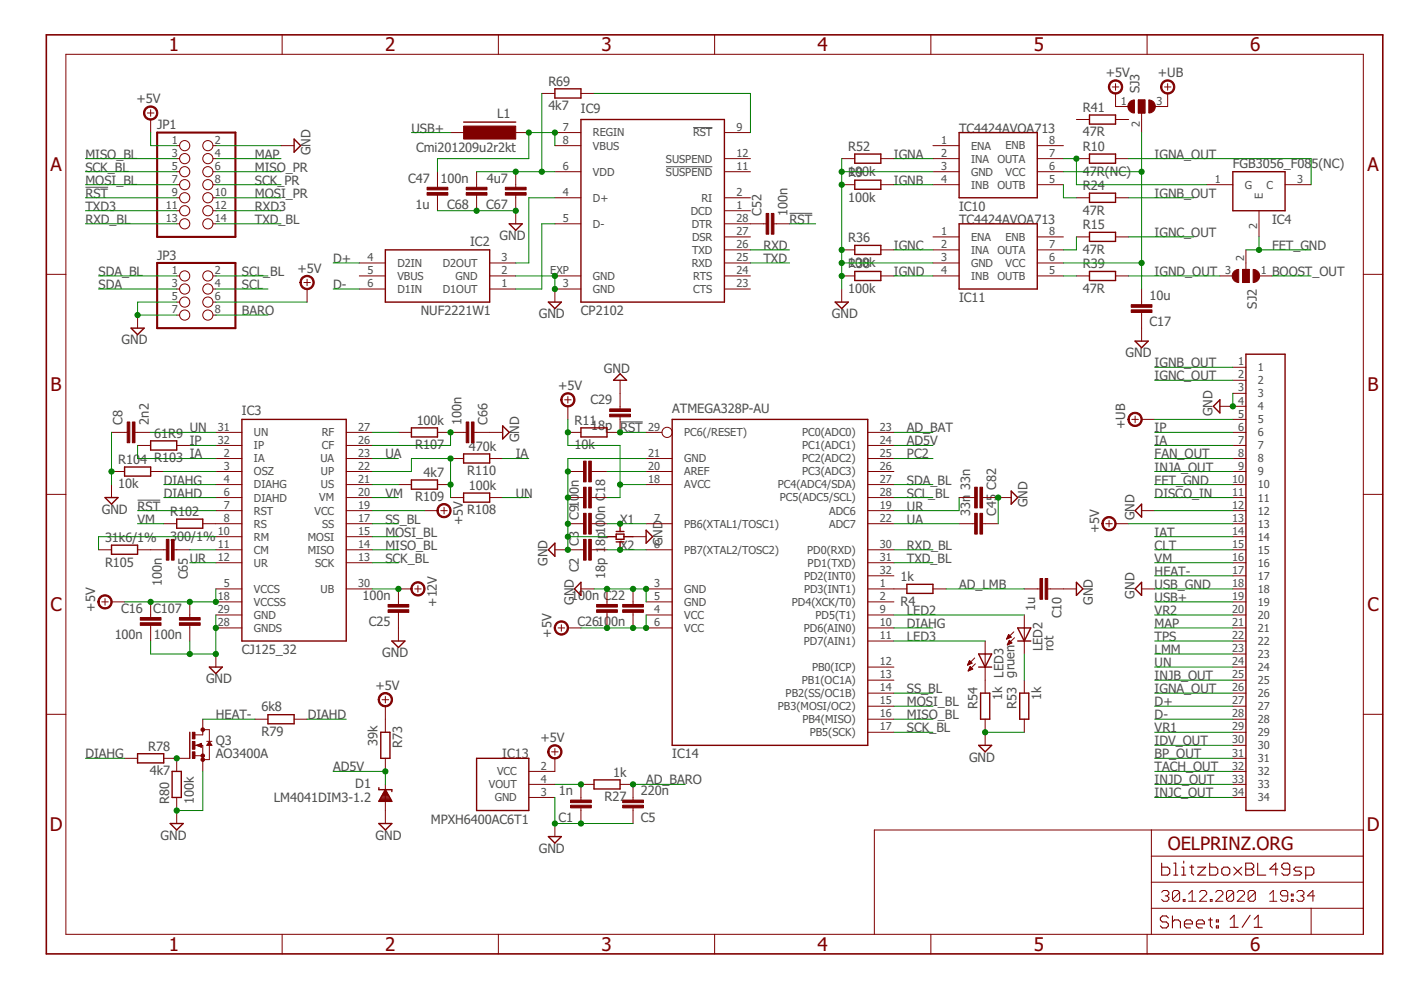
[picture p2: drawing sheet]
<svg xmlns="http://www.w3.org/2000/svg" width="297mm" height="210mm" viewBox="0 0 297 210" stroke-linecap="round" stroke-linejoin="round" font-family="sans-serif">
<path d="M18.1 39.7h4.8M141.2 35.3h9.8M147 27.1h4M167.4 45.2h4.8M131.5 89.5h4.8M29.2 106h4.8" fill="none" stroke="#505050" stroke-width=".21"/>
<g fill="none" stroke="#800000" stroke-width=".3">
<path d="M117.6 18.8h5.6v2h-5.6zM62.4 29.5l1.3 1.4-1.3 1.4zM98.3 25.9h11M123.2 25.3h30.4v38.8h-30.4zM181.2 32.7h5.6v1.9h-5.6zM181.2 38.2h5.6v1.9h-5.6zM203.3 28.1h16.6v13.8h-16.6zM231 24.4h5.5v1.9h-5.5zM231 32.7h5.5v1.9h-5.5zM261.4 36.4h11.1v8.3h-11.1zM81.7 53h22.1v11.1h-22.1zM108 47.5h2.7l-1.4 1.3z"/>
<path d="M181.2 52h5.6v2h-5.6zM181.2 57.6h5.6v1.9h-5.6zM203.3 47.5h16.6v13.8h-16.6zM231 41h5.5v1.9h-5.5zM231 49.3h5.5v1.9h-5.5zM231 57.6h5.5v1.9h-5.5zM27.8 69.6h2.8l-1.4 1.4zM116.3 64.1h2.7l-1.4 1.3zM177.1 64.1h2.8l-1.4 1.3zM240.7 72.3h2.7l-1.4 1.4zM264.2 75.1h8.3v96.8h-8.3zM26.4 99h5.5v1.9h-5.5z"/>
<path d="M31.9 93.5h5.6v1.9h-5.6zM51.3 88.9h22.1v47h-22.1zM87.2 90.7h5.6v1.9h-5.6zM98.3 96.2h5.5v2h-5.5zM106.6 90.3l1.4 1.4-1.4 1.4zM123.2 90.7h5.5v1.9h-5.5zM130.1 80.6l1.4-1.4 1.3 1.4zM142.5 88.9h41.5v69.1h-41.5zM258.6 84.8v2.7l-1.3-1.4zM22.3 105.5h2.7l-1.4 1.4zM23.6 115.6h5.6v1.9h-5.6zM37.5 110.1h5.5v1.9h-5.5z"/>
<path d="M87.2 101.8h5.6v1.9h-5.6zM98.3 104.5h5.5v2h-5.5zM117.6 115.2v2.7l-1.3-1.3zM128.7 113.8h1.9M130.6 114.9h1.7M130.6 112.7h1.7M130.6 113.2h1.7v1.1h-1.7zM131.5 111v1.7M131.5 114.9v1.7M132.3 113.8h1.9M137 112.4l1.4 1.4-1.4 1.4zM214.4 104.1l1.4 1.4-1.4 1.4z"/>
<path d="M242 106.9v2.7l-1.3-1.3zM83.1 135.9h2.8l-1.4 1.4zM123.2 123.5v2.7l-1.4-1.3zM192.3 123.9h5.5v1.9h-5.5zM207.5 138.7h2.7l-1.3 2.7zM215.8 135.9h2.7M215.8 133.1h2.7l-1.3 2.8zM228.2 123.5l1.4 1.4-1.4 1.3zM242 123.5v2.7l-1.3-1.3zM29.2 159.8h5.5v2h-5.5zM40.2 155.3v5.5M41.9 158l.7 .3v-.5l-.6 .2"/>
<path d="M44.4 141.4h2.7l-1.3 1.4zM44.4 157.5l.3 .4h-.6zM56.8 151.5h5.6v2h-5.6zM80.7 155.3h2v5.5h-2zM207.5 141.4h2.7M207.5 158h2.7l-1.3 1.4zM207.9 147h1.9v5.5h-1.9zM216.2 147h1.9v5.5h-1.9zM36.1 174.6h2.7l-1.3 1.4zM36.5 163.6h1.9v5.5h-1.9zM80.3 167v.4h2.8v.4M80.3 174.6h2.8l-1.4 1.4z"/>
<path d="M80.4 169.7h2.6M80.6 169.5h2.2M80.7 169.2h2M80.8 169h1.8M81 168.7h1.4M81.1 168.5h1.2M81.2 168.2h.9M81.4 168h.6M81.5 167.7h.4M81.7 167.5h.1M81.7 167.4l1.4 2.5h-2.8zM101 160.8h11.1v11.1h-11.1z"/>
<path d="M116.3 177.4h2.7l-1.4 1.4zM125.9 165.4h5.6v1.9h-5.6z"/>
</g>
<g fill="none" stroke="#800000" stroke-width=".21">
<path d="M14 11.5h275.1v186.6h-275.1zM59.8 7.4v4.1M105.7 7.4v4.1M114.9 19.8h2.7M123.2 19.8h2.7M151.5 7.4v4.1M197.4 7.4v4.1M235.8 18.4h1.4M236.5 19.8v2.8h2.8M236.5 17.7v1.4M243.2 7.4v4.1M246.9 18.4h1.4"/>
<path d="M247.6 19.8v2.8h-2.8M247.6 17.7v1.4M31.2 24h1.4M31.9 23.3v1.4M31.9 25.3v2.8M37.5 39.2h.6M37.5 33.6h.6M37.5 30.9h.6M37.5 36.4h.6M45.1 39.2h.7M45.1 33.6h.7M45.1 30.9h.7"/>
<path d="M45.1 36.4h.7M59.6 30.9h2.8M92.8 36.4v3.3M95.5 28.1h2.8M101 36.4v3.3M109.3 28.1h2.8M109.3 36.4v3.3M117.6 30.9h5.6M117.6 36.4h5.6M117.6 28.1h5.6M153.6 33.6h5.5M153.6 36.4h5.5"/>
<path d="M153.6 28.1h5.5M178.5 39.2h2.7M178.5 33.6h2.7M186.8 39.2h2.7M186.8 33.6h2.7M197.8 39.2h5.5M197.8 33.6h5.5M197.8 30.9h5.5M197.8 36.4h5.5M219.9 39.2h5.6M219.9 33.6h5.6M219.9 30.9h5.6"/>
<path d="M219.9 36.4h5.6M228.2 33.6h2.8M228.2 25.3h2.8M236.5 33.6h2.8M236.5 25.3h2.8M241.4 21.2h1.3v2.8h-1.3zM242 24v4.1M255.9 39.2h5.5M272.5 39.2h5.5M9.8 58.2h4.2M37.5 41.9h.6M37.5 58.5h.6"/>
<path d="M37.5 47.5h.6M37.5 44.7h.6M45.1 41.9h.7M45.1 58.5h.7M45.1 47.5h.7M45.1 44.7h.7M64.4 59.9h1.4M65.1 59.2v1.4M76.2 58.5h5.5M76.2 55.8h5.5M92.8 41.4v3.3M101 41.4v3.3"/>
<path d="M103.8 58.5h5.5M103.8 55.8h5.5M109.3 41.4v6.1M117.6 41.9h5.6M117.6 58.5h5.6M117.6 47.5h5.6M153.6 41.9h5.5M153.6 50.2h5.5M153.6 53h5.5M153.6 58.5h5.5M153.6 55.8h5.5M153.6 47.5h8.8"/>
<path d="M153.6 44.7h5.5M164.1 47.5h3.3M178.5 53h2.7M178.5 58.5h2.7M186.8 53h2.7M186.8 58.5h2.7M197.8 50.2h5.5M197.8 53h5.5M197.8 58.5h5.5M197.8 55.8h5.5M219.9 50.2h5.6M219.9 53h5.6"/>
<path d="M219.9 58.5h5.6M219.9 55.8h5.6M228.2 41.9h2.8M228.2 50.2h2.8M228.2 58.5h2.8M236.5 41.9h2.8M236.5 50.2h2.8M236.5 58.5h2.8M258.6 58.5h2.8M263.5 57.1h1.4v2.8h-1.4zM264.2 53v4.1M266.9 44.7v5.5"/>
<path d="M266.9 58.5h2.8M289.1 58.2h4.1M29.2 66.8v2.8M37.5 61.3h.6M37.5 64.1h.6M37.5 66.8h.6M45.1 61.3h.7M45.1 64.1h.7M45.1 66.8h.7M65.1 61.3v2.8M76.2 61.3h5.5M103.8 61.3h5.5"/>
<path d="M123.2 61.3h-5.6v2.8M153.6 61.3h5.5M178.5 61.3v2.8M242 61.3v3.3M242 66.3v6M261.4 77.9h2.8M23.6 100h2.8M23.6 91.7h3.4M28.6 91.7h3.3M29.2 94.4h2.7M31.9 100h2.8M37.5 94.4h2.7"/>
<path d="M45.8 94.4h5.5M45.8 100h5.5M45.8 91.7h5.5M45.8 97.2h5.5M73.4 94.4h5.5M73.4 100h5.5M73.4 91.7h5.5M73.4 97.2h5.5M84.5 91.7h2.7M92.8 91.7h6M95.5 97.2h2.8M100.5 91.7h6.1"/>
<path d="M103.8 97.2h2.8M119.7 84.8h1.4M120.4 100h3.3M120.4 91.7h2.8M120.4 84.1v1.4M120.4 86.1v2.8M125.4 100h3.3M131.5 88.4v3.3h-2.8M131.5 80.6v6.1M137 100h5.5M137 91.7h3.4M137 97.2h5.5"/>
<path d="M184 94.4h5.5M184 100h5.5M184 91.7h5.5M184 97.2h5.5M240 88.9h1.4M240.7 88.2v1.4M242 88.9h2.8M258.6 86.1h5.6M261.4 94.4h2.8M261.4 100h2.8M261.4 91.7h2.8M261.4 97.2h2.8"/>
<path d="M261.4 80.6h2.8M261.4 83.4h2.8M261.4 88.9h2.8M9.8 104.8h4.2M20.9 116.6h2.7M23.6 102.7v2.8M29.2 116.6h6.1M34.7 111h2.8M36.9 116.6h3.3M43 111h8.3M45.8 108.3h5.5M45.8 116.6h5.5"/>
<path d="M45.8 105.5h5.5M45.8 102.7h5.5M45.8 113.8h5.5M45.8 119.3h5.5M73.4 108.3h5.5M73.4 111h5.5M73.4 116.6h5.5M73.4 105.5h5.5M73.4 102.7h5.5M73.4 113.8h5.5M73.4 119.3h5.5M84.5 102.7h2.7"/>
<path d="M90 108.3h2.8M92.8 102.7h2.7M93.5 108.3h1.3M94.1 107.6v1.4M95.5 105.5h2.8M103.8 105.5h2.8M117.6 116.6h6.1M120.4 111h3.3M120.4 105.5h3.3M125.4 111h3.3M125.4 116.6h3.3M125.4 105.5h3.3"/>
<path d="M134.2 113.8h2.8M137 111h5.5M137 116.6h5.5M137 102.7h5.5M184 108.3h5.5M184 111h5.5M184 116.6h5.5M184 105.5h5.5M184 102.7h5.5M184 119.3h5.5M203.3 111h3.4M203.3 105.5h3.4"/>
<path d="M208.3 111h3.3M208.3 105.5h6.1M234.4 111h1.4M235.1 110.3v1.4M236.5 111h2.8M242 108.3h2.8M261.4 108.3h2.8M261.4 111h2.8M261.4 116.6h2.8M261.4 105.5h2.8M261.4 102.7h2.8M261.4 113.8h2.8"/>
<path d="M261.4 119.3h2.8M289.1 104.8h4.1M21.6 127.6h1.3M22.3 126.9v1.4M23.6 127.6h2.8M31.9 127.6v3.3M31.9 132.6v3.3M40.2 127.6v3.3M40.2 132.6v3.3M45.8 124.9h5.5M45.8 130.4h5.5M45.8 133.1h5.5"/>
<path d="M45.8 127.6h5.5M45.8 138.7v2.7M73.4 124.9h5.5M84.5 129.8v6.1M87.2 124.9h-2.7v3.3M87.9 124.9h1.4M88.6 124.2v1.3M118.3 133.1h1.4M119 132.5v1.3M120.4 133.1h2.8M123.2 124.9h2.7M128.7 124.9v3.3"/>
<path d="M128.7 129.8v3.3M134.2 124.9v3.3M134.2 129.8v3.3M137 124.9h5.5M137 130.4h5.5M137 133.1h5.5M137 127.6h5.5M184 124.9h8.3M184 130.4h5.5M184 133.1h5.5M184 127.6h5.5M184 122.1h5.5"/>
<path d="M184 135.9h5.5M197.8 124.9h2.8M206.7 139.5l-1.6 1.5M208.9 135.9v11.1M213.4 135.5h.1M213.5 135.3h.3M213.6 135.2h.5M213.6 136.7h.1M213.6 135.1h.8M213.7 136.5h.3M213.7 134.9h.5M213.7 136.4h.7"/>
<path d="M213.7 134.8h.4M213.8 136.3h.7M213.8 134.7h.2M213.8 136.1h.6M213.8 134.5l.6 .6-1 .4zM213.9 136h.3M214 135.9h.1M214 135.8l.5 .5-.9 .4zM214.9 134l-1.5 1.5M215.1 135.2l-1.5 1.5M217.2 124.9h3.3M217.2 130.4v8.3"/>
<path d="M222.1 124.9h6.1M242 124.9h2.8M261.4 124.9h2.8M261.4 130.4h2.8M261.4 133.1h2.8M261.4 127.6h2.8M261.4 122.1h2.8M261.4 135.9h2.8M261.4 138.7h2.8M9.8 151.4h4.2M41.3 158h1.7v5.6M41.6 158l1.1-.4v.8z"/>
<path d="M43 152.5v3.3h-1.7M43 154.7h1.4v6.4h-1.4M43.8 157.2h1.1M44.4 157.2l.5 .8h-1.1zM54.1 152.5h2.7M62.4 152.5h2.7M81 148.4h1.4M81.7 147.7v1.3M81.7 149.7v5.6M116.9 159.4h1.4M117.6 158.7v1.4M184 152.5h5.5"/>
<path d="M184 141.4h5.5M184 144.2h5.5M184 147h5.5M184 149.7h5.5M184 155.3h5.5M205.2 141h.1M205.2 140.8h.4M205.3 140.7h.6M205.3 142.2h.2M205.3 140.6h.8M205.4 142h.4M205.4 140.4h.5"/>
<path d="M205.4 140.3h.4M205.4 141.9h.7M205.5 141.8h.7M205.5 140.2h.2M205.5 140.1l.6 .5-1 .4zM205.5 141.6h.5M205.6 141.5h.3M205.7 141.4h.1M205.7 141.3l.5 .6-.9 .4zM206.8 140.7l-1.5 1.6M208.9 152.5v5.5M217.2 144.2v2.8"/>
<path d="M217.2 152.5v2.8M261.4 152.5h2.8M261.4 158h2.8M261.4 141.4h2.8M261.4 144.2h2.8M261.4 147h2.8M261.4 149.7h2.8M261.4 155.3h2.8M289.1 151.4h4.1M26.4 160.8h2.8M34.7 160.8h5.5M37.5 160.8v2.8"/>
<path d="M37.5 169.1v5.5M41.3 160.2h1.7M81.7 160.8v2.8M81.7 166.3v8.3M112.1 166.3h5.5M112.1 169.1h5.5M117.6 160.8v2.8h-5.5M117.6 174.6v2.8M123.2 171.3v3.3M125.9 166.3h-2.7v3.3M131.5 166.3h2.7v3.3M134.2 171.3v3.3"/>
<path d="M244.1 176v22.1M261.4 160.8h2.8M261.4 163.6h2.8M261.4 166.3h2.8M261.4 169.1h2.8M289.1 176h-103.7v22.1M59.8 198.1v4.1M105.7 198.1v4.1M151.5 198.1v4.1M197.4 198.1v4.1M243.2 198.1v4.1M244.1 192.6h45"/>
<path d="M244.1 187h45M244.1 181.5h45M246.3 189.2l.4-.4h.7l.4 .4v.4l-.4 .3M247.1 189.9h.3M247.4 189.9l.4 .4v.4l-.4 .4h-.7l-.4-.4M250.1 189.2l-.4-.4h-.7l-.4 .4v1.5M250.1 189.2v1.5l-.4 .4h-.7l-.4-.4M250.1 189.2l-1.5 1.5M250.9 190.7h.3v.4h-.3zM252 191.1h1.6M252 189.6l.8-.8v2.3M254.3 189.2l.4-.4h.8l.3 .4v.4l-1.5 1.5h1.5"/>
<path d="M256.6 190.7h.4v.4h-.4zM257.7 189.2l.4-.4h.8l.4 .4v.4l-1.6 1.5h1.6M261.6 189.2l-.4-.4h-.8l-.4 .4v1.5M261.6 189.2v1.5l-.4 .4h-.8l-.4-.4M261.6 189.2l-1.6 1.5M262.3 189.2l.4-.4h.8l.4 .4v.4l-1.6 1.5h1.6M266.1 189.2l-.3-.4h-.8l-.4 .4v1.5M266.1 189.2v1.5l-.3 .4h-.8l-.4-.4M266.1 189.2l-1.5 1.5M269.2 191.1h1.5M269.2 189.6l.8-.8v2.3M273 189.9h-1.1l-.4-.3v-.4l.4-.4h.7l.4 .4v1.5l-.4 .4h-.7l-.4-.4"/>
<path d="M273.8 189.6h.4v.3h-.4zM273.8 190.7h.4v.4h-.4zM274.9 189.2l.4-.4h.8l.4 .4v.4l-.4 .3M275.7 189.9h.4M276.1 189.9l.4 .4v.4l-.4 .4h-.8l-.4-.4M278 192.6v5.5M278.7 189.9h-1.5l1.2-1.1v2.3"/>
<circle cx="39.2" cy="39.2" r="1.08"/>
<circle cx="39.2" cy="36.4" r="1.08"/>
<circle cx="39.2" cy="33.6" r="1.08"/>
<circle cx="39.2" cy="30.9" r="1.08"/>
<circle cx="44.1" cy="36.4" r="1.08"/>
<circle cx="44.1" cy="33.6" r="1.08"/>
<circle cx="44.1" cy="39.2" r="1.08"/>
<circle cx="44.1" cy="30.9" r="1.08"/>
<circle cx="39.2" cy="47.5" r="1.08"/>
<circle cx="39.2" cy="44.7" r="1.08"/>
<circle cx="39.2" cy="41.9" r="1.08"/>
<circle cx="39.2" cy="58.5" r="1.08"/>
<circle cx="44.1" cy="41.9" r="1.08"/>
<circle cx="44.1" cy="44.7" r="1.08"/>
<circle cx="44.1" cy="58.5" r="1.08"/>
<circle cx="44.1" cy="47.5" r="1.08"/>
<circle cx="39.2" cy="61.3" r="1.08"/>
<circle cx="39.2" cy="64.1" r="1.08"/>
<circle cx="39.2" cy="66.8" r="1.08"/>
<circle cx="44.1" cy="64.1" r="1.08"/>
<circle cx="44.1" cy="61.3" r="1.08"/>
<circle cx="44.1" cy="66.8" r="1.08"/>
<circle cx="141.4" cy="91.7" r="1.08"/>
</g>
<g fill="#800000" stroke="#800000" stroke-width=".21">
<path d="M29.7 132h4.4v.6h-4.4z"/>
<path d="M29.7 130.9h4.4v.6h-4.4z"/>
<path d="M82.3 128.2h4.4v.5h-4.4z"/>
<path d="M82.3 129.3h4.4v.5h-4.4z"/>
<path d="M38 132h4.4v.6h-4.4z"/>
<path d="M38 130.9h4.4v.6h-4.4z"/>
<path d="M35.3 114.4h.5v4.4h-.5z"/>
<path d="M36.4 114.4h.5v4.4h-.5z"/>
<path d="M98.8 89.5h.6v4.4h-.6z"/>
<path d="M99.9 89.5h.6v4.4h-.6z"/>
<path d="M124.8 114.4h.6v4.4h-.6z"/>
<path d="M123.7 114.4h.6v4.4h-.6z"/>
<path d="M124.8 108.8h.6v4.4h-.6z"/>
<path d="M123.7 108.8h.6v4.4h-.6z"/>
<path d="M126.5 128.2h4.4v.5h-4.4z"/>
<path d="M126.5 129.3h4.4v.5h-4.4z"/>
<path d="M206.7 103.3h.5v4.4h-.5z"/>
<path d="M207.8 103.3h.5v4.4h-.5z"/>
<path d="M206.7 108.8h.5v4.4h-.5z"/>
<path d="M207.8 108.8h.5v4.4h-.5z"/>
<path d="M123.7 97.8h.6v4.4h-.6z"/>
<path d="M124.8 97.8h.6v4.4h-.6z"/>
<path d="M132 129.3h4.4v.5h-4.4z"/>
<path d="M132 128.2h4.4v.5h-4.4z"/>
<path d="M28.1 89.5h.5v4.4h-.5z"/>
<path d="M27 89.5h.5v4.4h-.5z"/>
<path d="M124.8 103.3h.6v4.4h-.6z"/>
<path d="M123.7 103.3h.6v4.4h-.6z"/>
<path d="M220.5 122.7h.5v4.4h-.5z"/>
<path d="M221.6 122.7h.5v4.4h-.5z"/>
<path d="M40.8 155.3h.5v1.4h-.5z"/>
<path d="M40.8 159.4h.5v1.4h-.5z"/>
<path d="M40.8 157.2h.5v1.7h-.5z"/>
<path d="M90.6 40.8h4.4v.6h-4.4z"/>
<path d="M90.6 39.7h4.4v.6h-4.4z"/>
<path d="M98.3 26.7h11v2.8h-11z"/>
<path d="M107.1 39.7h4.4v.6h-4.4z"/>
<path d="M107.1 40.8h4.4v.6h-4.4z"/>
<path d="M98.8 39.7h4.5v.6h-4.5z"/>
<path d="M98.8 40.8h4.5v.6h-4.5z"/>
<path d="M163.5 45.3h.6v4.4h-.6z"/>
<path d="M162.4 45.3h.6v4.4h-.6z"/>
<path d="M121 169.6h4.4v.6h-4.4z"/>
<path d="M121 170.7h4.4v.6h-4.4z"/>
<path d="M132 169.6h4.4v.6h-4.4z"/>
<path d="M132 170.7h4.4v.6h-4.4z"/>
<path d="M239.8 64.6h4.4v.6h-4.4z"/>
<path d="M239.8 65.7h4.4v.6h-4.4z"/>
<path d="M241.3 21.2h1.4v2.8h-1.4z"/>
<path d="M129.3 87.8h4.4v.6h-4.4z"/>
<path d="M129.3 86.7h4.4v.5h-4.4z"/>
<path d="M263.5 57.1h1.4v2.8h-1.4z"/>
</g>
<g fill="#800000" stroke="#800000" stroke-width=".21">
<path d="M80.6 147.3a1.53 1.53 0 0 1 2.4 .2 1.53 1.53 0 0 1-.9 2.3 1.53 1.53 0 0 1-1.9-1.4h.3a1.25 1.25 0 0 1 1.7-1.2 1.25 1.25 0 0 1 .3 2.1 1.25 1.25 0 0 1-2-.6v-.3h-.3z" fill-rule="evenodd"/>
<path d="M93 107.3a1.52 1.52 0 0 1 2.4 .1 1.52 1.52 0 0 1-.8 2.3 1.52 1.52 0 0 1-2-1.4h.3a1.24 1.24 0 0 1 1.8-1.2 1.24 1.24 0 0 1 .2 2.1 1.24 1.24 0 0 1-2-.6v-.3h-.3z" fill-rule="evenodd"/>
<path d="M21.1 126.6a1.53 1.53 0 0 1 2.5 .2 1.53 1.53 0 0 1-.9 2.3 1.53 1.53 0 0 1-2-1.5h.3a1.24 1.24 0 0 1 1.8-1.1 1.24 1.24 0 0 1 .3 2 1.24 1.24 0 0 1-2-.6l-.1-.3h-.3z" fill-rule="evenodd"/>
<path d="M87.5 123.8a1.52 1.52 0 0 1 2.4 .2 1.52 1.52 0 0 1-.9 2.3 1.52 1.52 0 0 1-1.9-1.4h.3a1.25 1.25 0 0 1 1.8-1.1 1.25 1.25 0 0 1 .2 2.1 1.25 1.25 0 0 1-2-.7v-.3h-.3z" fill-rule="evenodd"/>
<path d="M117.9 132.1a1.52 1.52 0 0 1 2.4 .2 1.52 1.52 0 0 1-.9 2.3 1.52 1.52 0 0 1-1.9-1.5h.3a1.24 1.24 0 0 1 1.7-1.1 1.24 1.24 0 0 1 .3 2.1 1.24 1.24 0 0 1-2-.7v-.3h-.3z" fill-rule="evenodd"/>
<path d="M119.3 83.8a1.52 1.52 0 0 1 2.4 .1 1.52 1.52 0 0 1-.9 2.3 1.52 1.52 0 0 1-1.9-1.4h.3a1.24 1.24 0 0 1 1.8-1.1 1.24 1.24 0 0 1 .1 2.1 1.24 1.24 0 0 1-1.9-.7v-.3h-.3z" fill-rule="evenodd"/>
<path d="M234 110a1.52 1.52 0 0 1 2.4 .2 1.52 1.52 0 0 1-.8 2.3 1.52 1.52 0 0 1-2-1.5h.3a1.24 1.24 0 0 1 1.7-1.1 1.24 1.24 0 0 1 .3 2.1 1.24 1.24 0 0 1-2-.7v-.3h-.3z" fill-rule="evenodd"/>
<path d="M116.5 158.4a1.53 1.53 0 0 1 2.4 .2 1.53 1.53 0 0 1-.8 2.3 1.53 1.53 0 0 1-2-1.5h.3a1.24 1.24 0 0 1 1.7-1.2 1.24 1.24 0 0 1 .3 2.1 1.24 1.24 0 0 1-2-.6v-.3h-.3z" fill-rule="evenodd"/>
<path d="M239.5 87.9a1.53 1.53 0 0 1 2.5 .2 1.53 1.53 0 0 1-.9 2.3 1.53 1.53 0 0 1-2-1.5h.3a1.24 1.24 0 0 1 1.8-1.1 1.24 1.24 0 0 1 .3 2 1.24 1.24 0 0 1-2-.6l-.1-.3h-.3z" fill-rule="evenodd"/>
<path d="M30.8 22.9a1.53 1.53 0 0 1 2.4 .2 1.53 1.53 0 0 1-.8 2.3 1.53 1.53 0 0 1-2-1.4h.3a1.24 1.24 0 0 1 1.7-1.2 1.24 1.24 0 0 1 .3 2.1 1.24 1.24 0 0 1-2-.6v-.3h-.3z" fill-rule="evenodd"/>
<path d="M243.6 21.2a1.39 1.39 0 0 1 1.3 1.4 1.39 1.39 0 0 1-1.3 1.4z" fill-rule="evenodd"/>
<path d="M239.5 21.6l1-.4v2.8a1.39 1.39 0 0 1-1.3-.9 1.39 1.39 0 0 1 .3-1.5z" fill-rule="evenodd"/>
<path d="M246.4 17.4a1.52 1.52 0 0 1 2.5 .2 1.52 1.52 0 0 1-.9 2.3 1.52 1.52 0 0 1-1.9-1.5h.2a1.24 1.24 0 0 1 1.9-1 1.24 1.24 0 0 1 .1 2.1 1.24 1.24 0 0 1-1.9-.8l-.1-.3h-.2z" fill-rule="evenodd"/>
<path d="M235.4 17.4a1.53 1.53 0 0 1 2.4 .2 1.53 1.53 0 0 1-.9 2.3 1.53 1.53 0 0 1-1.9-1.5h.3a1.24 1.24 0 0 1 1.7-1.1 1.24 1.24 0 0 1 .3 2.1 1.24 1.24 0 0 1-2-.7v-.3h-.3z" fill-rule="evenodd"/>
<path d="M64 58.9a1.53 1.53 0 0 1 2.4 .2 1.53 1.53 0 0 1-.9 2.3 1.53 1.53 0 0 1-1.9-1.5h.3a1.24 1.24 0 0 1 1.7-1.2 1.24 1.24 0 0 1 .3 2.1 1.24 1.24 0 0 1-2-.6v-.3h-.3z" fill-rule="evenodd"/>
<path d="M261.7 57.5l.5-.3 .4-.1v2.8a1.39 1.39 0 0 1-1.2-.9 1.39 1.39 0 0 1 .3-1.5z" fill-rule="evenodd"/>
<path d="M265.7 57.1a1.39 1.39 0 0 1 1.4 1.4 1.39 1.39 0 0 1-1.4 1.4z" fill-rule="evenodd"/>
<circle cx="43" cy="161.1" r=".38"/>
<circle cx="43" cy="160.2" r=".38"/>
<circle cx="43" cy="154.7" r=".38"/>
</g>
<g fill="none" stroke="#800000" stroke-width=".23">
<path d="M246.3 183v2.5h1.3l.4-.4v-.8l-.4-.4h-1.3M247.7 194.6l-.4-.4h-.9l-.4 .4v.5l.4 .4h.9l.4 .4v.4l-.4 .4h-.9l-.4-.4M248.6 195.5l.4-.4h.9l.4 .4v1.2M248.6 194.2v2.5M248.9 185.5h.8M248.9 183h.4v2.5M250.5 185.5h.9M250.5 183.9h.5v1.6M251 182.6v.4M251.1 195.9h1.7v-.4l-.4-.4h-.9l-.4 .4v.8l.4 .4h.9M252.2 183.9h.9M252.7 183.4v1.7l.4 .4"/>
<path d="M253.7 195.9h1.7v-.4l-.5-.4h-.8l-.4 .4v.8l.4 .4h.8M253.9 183.9h1.7l-1.7 1.6h1.7M256.2 195.1h.8M256.5 183v2.5h1.3l.4-.4v-.8l-.4-.4h-1.3M256.6 194.6v1.7l.4 .4M257.9 195.1h.4v.4h-.4zM257.9 196.3h.4v.4h-.4zM259 184.3l.5-.4h.8l.4 .4v.8l-.4 .4h-.8l-.5-.4zM260.8 194.9l.9-.8v2.5M260.8 196.6h1.7M261.6 183.9l1.7 1.6M263.3 183.9l-1.7 1.6"/>
<path d="M264.1 183h1.3l.4 .4v.5l-.4 .4 .4 .4v.4l-.4 .4h-1.3zM264.1 184.3h1.3M265 194.1l-1.6 2.5M265.9 196.6h1.7M265.9 194.9l.9-.8v2.5M266.7 183v2.5h1.7M270.9 184.3h-1.7l1.3-1.3v2.5M273.5 184.3h-1.3l-.4-.4v-.5l.4-.4h.8l.5 .4v1.7l-.5 .4h-.8l-.4-.4M276 183.9h-1.3l-.4 .4 .4 .4h.9l.4 .4-.4 .4h-1.3M276.8 185.5h1.3l.5-.4v-.8l-.5-.4h-1.3v2.5"/>
</g>
<path d="M9.8 7.4h283.4v194.8h-283.4z" fill="none" stroke="#800000" stroke-width=".34"/>
<path d="M33.3 28.1h16.6v22.1h-16.6zM33.3 55.8h16.6v13.8h-16.6z" fill="none" stroke="#800000" stroke-width=".44"/>
<g fill="none" stroke="#008000" stroke-width=".21">
<path d="M114.9 19.8v16.6M125.9 19.8h33.2v8.3M18.1 36.4h19.4M18.1 39.2h19.4M18.1 33.6h19.4M31.9 28.1v2.8h5.6M45.8 36.4h13.8M45.8 30.9h13.8M45.8 39.2h13.8M45.8 33.6h13.8M87.2 28.1h8.3M101 36.4h16.6"/>
<path d="M117.6 30.9v-2.8h-5.5v5.5h-19.3v2.8M178.5 33.6v27.7M178.5 36.4h19.3M189.5 39.2h8.3M189.5 33.6h8.3M225.5 36.4h16.5M225.5 39.2v2.7h2.7M225.5 33.6h2.7v5.6h27.7M239.3 33.6h38.7v5.6M242 28.1v33.2M18.1 44.7h19.4M18.1 47.5h19.4"/>
<path d="M18.1 41.9h19.4M20.9 58.5h16.6M45.8 44.7h13.8M45.8 58.5h11M45.8 47.5h13.8M45.8 41.9h13.8M70.6 55.8h5.6M92.8 44.7h16.5M109.3 58.5h8.3v2.8M117.6 41.9h-5.5v13.9h-2.8M117.6 47.5h-2.7v13.8h-5.6M159.1 55.8h8.3"/>
<path d="M159.1 53h8.3M167.4 47.5h5.5M178.5 55.8h19.3M189.5 58.5h8.3M189.5 53h8.3M225.5 55.8h16.5M225.5 58.5h2.7M228.2 50.2v2.8h-2.7M239.3 58.5h19.3M239.3 41.9h13.8M239.3 50.2h13.8M264.2 53h13.8"/>
<path d="M266.9 50.2v2.8M269.7 58.5h8.3M20.9 61.3h16.6M37.5 64.1h-8.3v2.7h8.3M45.8 66.8h11M45.8 64.1h19.3M45.8 61.3h11M70.6 61.3h5.6M244.8 77.9h16.6M23.6 91.7v11M29.2 94.4v2.8h16.6M31.9 91.7h13.9"/>
<path d="M34.7 100h11.1M40.2 94.4h5.6M78.9 97.2h5.6M78.9 100h8.3v-2.8h8.3v8.3M78.9 91.7h5.6M95.5 91.7v2.7h-16.6M106.6 97.2h5.5M120.4 88.9v5.5h11.1v11.1h-2.8M128.7 100h8.3M131.5 91.7h5.5M137 97.2h-16.6v19.4M189.5 97.2h8.3"/>
<path d="M189.5 94.4h8.3M189.5 91.7h8.3M244.8 97.2h16.6M244.8 94.4h16.6M244.8 91.7h16.6M244.8 100h16.6M244.8 80.6h16.6M244.8 88.9h16.6M261.4 83.4v2.7M29.2 108.3h16.6M29.2 111h5.5M34.7 102.7h11.1"/>
<path d="M34.7 105.5h11.1M40.2 119.3h5.6M40.2 116.6h5.6M45.8 113.8h-24.9v2.8M78.9 113.8h5.6M78.9 108.3h11.1M78.9 102.7h5.6M78.9 105.5h5.6M78.9 111h5.6M78.9 119.3h5.6M78.9 116.6h5.6M106.6 105.5h5.5"/>
<path d="M120.4 113.8h8.3M128.7 111h8.3M128.7 116.6h8.3M131.5 102.7h5.5M189.5 102.7h8.3M189.5 105.5h8.3M189.5 111h13.8M189.5 119.3h8.3M189.5 116.6h8.3M203.3 105.5v2.8h-13.8M211.6 105.5v5.5M239.3 111h22.1"/>
<path d="M244.8 113.8h16.6M244.8 108.3h16.6M244.8 102.7h16.6M244.8 105.5h16.6M244.8 119.3h16.6M244.8 116.6h16.6M40.2 135.9v2.8M45.8 124.9v2.7h-19.4M45.8 130.4v8.3h-13.9v-2.8M78.9 124.9h5.6M125.9 124.9h11.1v2.7M137 130.4v2.7h-13.8"/>
<path d="M189.5 133.1h8.3M189.5 135.9h19.4M189.5 130.4h27.7M200.6 124.9h16.6M217.2 138.7v5.5M244.8 138.7h16.6M244.8 124.9h16.6M244.8 127.6h16.6M244.8 133.1h16.6M244.8 122.1h16.6M244.8 135.9h16.6M244.8 130.4h16.6"/>
<path d="M43 152.5h11.1M65.1 152.5h8.3M189.5 155.3h8.3M189.5 152.5h8.3M189.5 149.7h8.3M189.5 147h8.3M208.9 155.3h8.3M244.8 155.3h16.6M244.8 141.4h16.6M244.8 152.5h16.6M244.8 149.7h16.6M244.8 147h16.6"/>
<path d="M244.8 144.2h16.6M244.8 158h16.6M18.1 160.8h8.3M43 163.6v8.3h-5.5M70.6 163.6h11.1v2.7M117.6 169.1v5.5h16.6M117.6 166.3h5.6M134.2 166.3h11.1M244.8 163.6h16.6M244.8 160.8h16.6M244.8 166.3h16.6M244.8 169.1h16.6"/>
</g>
<g fill="#008000" stroke="#008000" stroke-width=".21">
<circle cx="37.5" cy="171.9" r=".55"/>
<circle cx="45.8" cy="133.1" r=".55"/>
<circle cx="40.2" cy="138.7" r=".55"/>
<circle cx="45.8" cy="138.7" r=".55"/>
<circle cx="23.6" cy="100" r=".55"/>
<circle cx="134.2" cy="124.9" r=".55"/>
<circle cx="128.7" cy="124.9" r=".55"/>
<circle cx="137" cy="124.9" r=".55"/>
<circle cx="120.4" cy="100" r=".55"/>
<circle cx="120.4" cy="105.5" r=".55"/>
<circle cx="120.4" cy="116.6" r=".55"/>
<circle cx="120.4" cy="111" r=".55"/>
<circle cx="120.4" cy="113.8" r=".55"/>
<circle cx="211.6" cy="105.5" r=".55"/>
<circle cx="178.5" cy="58.5" r=".55"/>
<circle cx="178.5" cy="55.8" r=".55"/>
<circle cx="178.5" cy="39.2" r=".55"/>
<circle cx="178.5" cy="36.4" r=".55"/>
<circle cx="178.5" cy="53" r=".55"/>
<circle cx="101" cy="44.7" r=".55"/>
<circle cx="109.3" cy="44.7" r=".55"/>
<circle cx="208.9" cy="155.3" r=".55"/>
<circle cx="261.4" cy="86.1" r=".55"/>
<circle cx="123.2" cy="174.6" r=".55"/>
<circle cx="117.6" cy="174.6" r=".55"/>
<circle cx="117.6" cy="61.3" r=".55"/>
<circle cx="117.6" cy="58.5" r=".55"/>
<circle cx="29.2" cy="66.8" r=".55"/>
<circle cx="45.8" cy="127.6" r=".55"/>
<circle cx="40.2" cy="127.6" r=".55"/>
<circle cx="31.9" cy="127.6" r=".55"/>
<circle cx="134.2" cy="133.1" r=".55"/>
<circle cx="128.7" cy="133.1" r=".55"/>
<circle cx="137" cy="133.1" r=".55"/>
<circle cx="131.5" cy="102.7" r=".55"/>
<circle cx="120.4" cy="91.7" r=".55"/>
<circle cx="37.5" cy="160.8" r=".55"/>
<circle cx="81.7" cy="163.6" r=".55"/>
<circle cx="95.5" cy="102.7" r=".55"/>
<circle cx="95.5" cy="97.2" r=".55"/>
<circle cx="95.5" cy="91.7" r=".55"/>
<circle cx="131.5" cy="91.7" r=".55"/>
<circle cx="131.5" cy="116.6" r=".55"/>
<circle cx="131.5" cy="111" r=".55"/>
<circle cx="84.5" cy="124.9" r=".55"/>
<circle cx="109.3" cy="36.4" r=".55"/>
<circle cx="114.9" cy="36.4" r=".55"/>
<circle cx="134.2" cy="166.3" r=".55"/>
<circle cx="123.2" cy="166.3" r=".55"/>
<circle cx="266.9" cy="53" r=".55"/>
<circle cx="242" cy="36.4" r=".55"/>
<circle cx="242" cy="55.8" r=".55"/>
<circle cx="228.2" cy="33.6" r=".55"/>
<circle cx="117.6" cy="28.1" r=".55"/>
<circle cx="112.1" cy="28.1" r=".55"/>
</g>
<g font-size="4" fill="#800000">
<text x="35.8" y="10.9">1</text>
<text x="81.7" y="10.9">2</text>
<text x="127.5" y="10.9">3</text>
<text x="173.3" y="10.9">4</text>
<text x="219.2" y="10.9">5</text>
<text x="265" y="10.9">6</text>
<text x="10.7" y="36.3">A</text>
<text x="289.9" y="36.3">A</text>
<text x="10.7" y="82.9">B</text>
<text x="290" y="82.9">B</text>
<text x="10.7" y="129.6">C</text>
<text x="289.9" y="129.6">C</text>
<text x="10.5" y="176.2">D</text>
<text x="289.8" y="176.2">D</text>
<text x="35.8" y="201.6">1</text>
<text x="81.7" y="201.6">2</text>
<text x="127.5" y="201.6">3</text>
<text x="173.3" y="201.6">4</text>
<text x="219.2" y="201.6">5</text>
<text x="265" y="201.6">6</text>
</g>
<text font-size="3.9" fill="#800000" x="247.6" y="180.1">OELPRINZ.ORG</text>
<g font-size="2.7" fill="#505050">
<text x="234.4" y="16.4">+5V</text>
<text x="245.5" y="16.4">+UB</text>
<text x="28.9" y="21.9">+5V</text>
<text x="116.3" y="23.4">4k7</text>
<text x="116.3" y="18.2">R69</text>
<text x="123.2" y="24">IC9</text>
<text x="229.6" y="23.7">R41</text>
<text x="241.6" y="19.8" transform="rotate(-90 241.6 19.8)">SJ3</text>
<text x="33.3" y="27.4">JP1</text>
<text x="87.2" y="28.1">USB+</text>
<text x="105.4" y="25.1">L1</text>
<text x="203.3" y="28.1">TC4424AVOA713</text>
<text x="229.6" y="28.9">47R</text>
<text x="18.1" y="33.6">MISO_BL</text>
<text x="54.1" y="33.6">MAP</text>
<text x="65.8" y="32.9" transform="rotate(-90 65.8 32.9)">GND</text>
<text x="88.2" y="32.3">Cmi201209u2r2kt</text>
<text x="179.8" y="32">R52</text>
<text x="189.5" y="33.6">IGNA</text>
<text x="229.6" y="32">R10</text>
<text x="244.8" y="33.6">IGNA_OUT</text>
<text x="261.4" y="35.6">FGB3056_F08</text>
<text x="278" y="35.6">5(NC)</text>
<text x="18.1" y="41.9">RST</text>
<text x="18.1" y="39.2">MOSI_BL</text>
<text x="18.1" y="36.4">SCK_BL</text>
<text x="54.1" y="36.4">MISO_PR</text>
<text x="54.1" y="41.9">MOSI_PR</text>
<text x="54.1" y="39.2">SCK_PR</text>
<text x="86.5" y="38.8">C47</text>
<text x="93.4" y="38.7">100n</text>
<text x="103.2" y="38.7">4u7</text>
<text x="179.8" y="37.2">100k</text>
<text x="179.8" y="37.5">R9</text>
<text x="189.5" y="39.2">IGNB</text>
<text x="229.6" y="37.2">47R(NC)</text>
<text x="229.6" y="40.3">R24</text>
<text x="244.8" y="41.9">IGNB_OUT</text>
<text x="18.1" y="44.7">TXD3</text>
<text x="18.1" y="47.5">RXD_BL</text>
<text x="54.1" y="44.7">RXD3</text>
<text x="54.1" y="47.5">TXD_BL</text>
<text x="88.1" y="44.3">1u</text>
<text x="94.8" y="44.3">C68</text>
<text x="103.1" y="44.3">C67</text>
<text x="161.5" y="45.8" transform="rotate(-90 161.5 45.8)">C52</text>
<text x="167" y="45.8" transform="rotate(-90 167 45.8)">100n</text>
<text x="167.4" y="47.5">RST</text>
<text x="179.8" y="42.8">100k</text>
<text x="203.3" y="47.5">TC4424AVOA713</text>
<text x="203.3" y="44.7">IC10</text>
<text x="229.6" y="45.5">47R</text>
<text x="269.7" y="47.5">IC4</text>
<text x="99.7" y="52.1">IC2</text>
<text x="105.9" y="50.9">GND</text>
<text x="161.9" y="53">RXD</text>
<text x="179.8" y="51.4">R36</text>
<text x="189.5" y="53">IGNC</text>
<text x="229.6" y="53.8">47R</text>
<text x="229.6" y="48.6">R15</text>
<text x="244.8" y="50.2">IGNC_OUT</text>
<text x="269.7" y="53">FET_GND</text>
<text x="20.9" y="58.5">SDA_BL</text>
<text x="33.3" y="55.1">JP3</text>
<text x="51.3" y="58.5">SCL_BL</text>
<text x="63" y="57.8">+5V</text>
<text x="70.6" y="55.7">D+</text>
<text x="161.9" y="55.7">TXD</text>
<text x="179.8" y="56.6">100k</text>
<text x="179.8" y="56.9">R38</text>
<text x="189.5" y="58.5">IGND</text>
<text x="229.6" y="56.9">R39</text>
<text x="244.8" y="58.5">IGND_OUT</text>
<text x="269.7" y="58.5">BOOST_OUT</text>
<text x="20.9" y="61.3">SDA</text>
<text x="51.3" y="61.3">SCL</text>
<text x="70.6" y="61.3">D-</text>
<text x="179.8" y="62.1">100k</text>
<text x="203.3" y="64">IC11</text>
<text x="229.6" y="62.1">47R</text>
<text x="243.7" y="63.6">10u</text>
<text x="266.5" y="65.4" transform="rotate(-90 266.5 65.4)">SJ2</text>
<text x="51.3" y="66.8">BARO</text>
<text x="89.2" y="66.8">NUF2221W1</text>
<text x="114.2" y="67.5">GND</text>
<text x="123.2" y="66.8">CP2102</text>
<text x="176.4" y="67.5">GND</text>
<text x="243.7" y="69.1">C17</text>
<text x="25.8" y="73">GND</text>
<text x="238.6" y="75.8">GND</text>
<text x="244.8" y="77.9">IGNB_OUT</text>
<text x="118.3" y="82.7">+5V</text>
<text x="128.1" y="79.1">GND</text>
<text x="244.8" y="80.6">IGNC_OUT</text>
<text x="51.3" y="88.1">IC3</text>
<text x="125.2" y="85.7">C29</text>
<text x="142.5" y="87.5">ATMEGA328P-AU</text>
<text x="257.1" y="88.2" transform="rotate(-90 257.1 88.2)">GND</text>
<text x="26" y="90" transform="rotate(-90 26 90)">C8</text>
<text x="31.5" y="90" transform="rotate(-90 31.5 90)">2n2</text>
<text x="32.7" y="92.8">61R9</text>
<text x="40.2" y="94.4">IP</text>
<text x="40.2" y="91.7">UN</text>
<text x="88" y="95.2">R107</text>
<text x="88.3" y="90">100k</text>
<text x="97.9" y="90" transform="rotate(-90 97.9 90)">100n</text>
<text x="99.4" y="95.5">470k</text>
<text x="103.4" y="90" transform="rotate(-90 103.4 90)">C66</text>
<text x="110" y="93.8" transform="rotate(-90 110 93.8)">GND</text>
<text x="121.8" y="95.3">10k</text>
<text x="121.8" y="90.1">R11</text>
<text x="125.3" y="91.3">18p RST</text>
<text x="192.3" y="94.4">AD5V</text>
<text x="192.3" y="91.7">AD_BAT</text>
<text x="238.6" y="91" transform="rotate(-90 238.6 91)">+UB</text>
<text x="244.8" y="91.7">IP</text>
<text x="244.8" y="94.4">IA</text>
<text x="25" y="98.3">R104 R103</text>
<text x="40.2" y="97.2">IA</text>
<text x="81.7" y="97.2">UA</text>
<text x="89.8" y="101.1">4k7</text>
<text x="99.1" y="100.8">R110</text>
<text x="109.3" y="97.2">IA</text>
<text x="192.3" y="97.2">PC2</text>
<text x="244.8" y="100">INJA_OUT</text>
<text x="244.8" y="97.2">FAN_OUT</text>
<text x="25" y="103.6">10k</text>
<text x="34.7" y="105.5">DIAHD</text>
<text x="34.7" y="102.7">DIAHG</text>
<text x="81.7" y="105.5">VM</text>
<text x="88" y="106.3">R109</text>
<text x="99.4" y="103.8">100k</text>
<text x="109.3" y="105.5">UN</text>
<text x="192.3" y="105.5">SCL_BL</text>
<text x="192.3" y="102.7">SDA_BL</text>
<text x="205.7" y="103.8" transform="rotate(-90 205.7 103.8)">33n</text>
<text x="211.2" y="103.8" transform="rotate(-90 211.2 103.8)">C82</text>
<text x="217.9" y="107.6" transform="rotate(-90 217.9 107.6)">GND</text>
<text x="244.8" y="105.5">DISCO_IN</text>
<text x="244.8" y="102.7">FET_GND</text>
<text x="21.6" y="109">GND</text>
<text x="29.2" y="111">VM</text>
<text x="29.2" y="108.3">RST</text>
<text x="36.1" y="109.4">R102</text>
<text x="81.7" y="113.8">MOSI_BL</text>
<text x="81.7" y="111">SS_BL</text>
<text x="98.1" y="111.3" transform="rotate(-90 98.1 111.3)">+5V</text>
<text x="99.1" y="109.1">R108</text>
<text x="122.8" y="110.3" transform="rotate(-90 122.8 110.3)">C9100n</text>
<text x="131.5" y="111">X1</text>
<text x="192.3" y="111">UA</text>
<text x="192.3" y="108.3">UR</text>
<text x="205.7" y="109.4" transform="rotate(-90 205.7 109.4)">33n</text>
<text x="211.2" y="109.4" transform="rotate(-90 211.2 109.4)">C45</text>
<text x="233.1" y="113.1" transform="rotate(-90 233.1 113.1)">+5V</text>
<text x="240.5" y="110.3" transform="rotate(-90 240.5 110.3)">GND</text>
<text x="244.8" y="113.8">IAT</text>
<text x="22.3" y="114.9">31k6/1%</text>
<text x="36.1" y="114.6">3</text>
<text x="37.6" y="114.6">00/1%</text>
<text x="40.2" y="119.3">UR</text>
<text x="81.7" y="116.6">MISO_BL</text>
<text x="81.7" y="119.3">SCK_BL</text>
<text x="116.1" y="120" transform="rotate(-90 116.1 120)">GND</text>
<text x="122.8" y="115.8" transform="rotate(-90 122.8 115.8)">C3</text>
<text x="131.5" y="116.6">X2</text>
<text x="140.4" y="115.9" transform="rotate(-90 140.4 115.9)">GND</text>
<text x="192.3" y="116.6">RXD_BL</text>
<text x="192.3" y="119.3">TXD_BL</text>
<text x="244.8" y="119.3">VM</text>
<text x="244.8" y="116.6">CLT</text>
<text x="22.3" y="120.1">R105</text>
<text x="34.3" y="124.2" transform="rotate(-90 34.3 124.2)">100n</text>
<text x="39.8" y="122.8" transform="rotate(-90 39.8 122.8)">C65</text>
<text x="122.8" y="121.3" transform="rotate(-90 122.8 121.3)">C2</text>
<text x="128.3" y="122.7" transform="rotate(-90 128.3 122.7)">18p 18p100n C18</text>
<text x="190.9" y="123.2">1k</text>
<text x="203.3" y="124.9">AD_LMB</text>
<text x="244.8" y="124.9">USB_GND</text>
<text x="244.8" y="122.1">HEAT-</text>
<text x="20.2" y="129.7" transform="rotate(-90 20.2 129.7)">+5V</text>
<text x="25.7" y="130">C16</text>
<text x="32.5" y="130">C107</text>
<text x="76.8" y="127.2">100n</text>
<text x="92.6" y="128.7" transform="rotate(-90 92.6 128.7)">+12V</text>
<text x="121.1" y="127.2">100n C22</text>
<text x="121.6" y="128.3" transform="rotate(-90 121.6 128.3)">GND</text>
<text x="190.9" y="128.4">R4</text>
<text x="192.3" y="130.4">LED2</text>
<text x="219.5" y="129.5" transform="rotate(-90 219.5 129.5)">1u</text>
<text x="225" y="131.1" transform="rotate(-90 225 131.1)">C10</text>
<text x="231.7" y="128.3" transform="rotate(-90 231.7 128.3)">GND</text>
<text x="240.5" y="126.9" transform="rotate(-90 240.5 126.9)">GND</text>
<text x="244.8" y="130.4">VR2</text>
<text x="244.8" y="127.6">USB+</text>
<text x="24.3" y="135.5">100n</text>
<text x="32.6" y="135.5">100n</text>
<text x="78.2" y="132.7">C25</text>
<text x="116.9" y="135.2" transform="rotate(-90 116.9 135.2)">+5V</text>
<text x="122.4" y="132.7">C26100n</text>
<text x="192.3" y="133.1">DIAHG</text>
<text x="192.3" y="135.9">LED3</text>
<text x="244.8" y="135.9">TPS</text>
<text x="244.8" y="133.1">MAP</text>
<text x="51.3" y="138.7">CJ125_32</text>
<text x="81.1" y="139.4">GND</text>
<text x="215.1" y="143.6" transform="rotate(-90 215.1 143.6)">gruen</text>
<text x="221" y="138.1" transform="rotate(-90 221 138.1)">LED2</text>
<text x="223.4" y="138.1" transform="rotate(-90 223.4 138.1)">rot</text>
<text x="244.8" y="141.4">UN</text>
<text x="244.8" y="138.7">LMM</text>
<text x="43.7" y="144.9">GND</text>
<text x="79.6" y="146.3">+5V</text>
<text x="192.3" y="149.7">MOSI_BL</text>
<text x="192.3" y="147">SS_BL</text>
<text x="212.5" y="148.4" transform="rotate(-90 212.5 148.4)">1k LED3</text>
<text x="220.8" y="148.4" transform="rotate(-90 220.8 148.4)">1k</text>
<text x="244.8" y="144.2">INJB_OUT</text>
<text x="244.8" y="149.7">D+</text>
<text x="244.8" y="147">IGNA_OUT</text>
<text x="45.8" y="152.5">HEAT-</text>
<text x="55.4" y="150.8">6k8</text>
<text x="65.2" y="152.5">DIAHD</text>
<text x="192.3" y="152.5">MISO_BL</text>
<text x="192.3" y="155.3">SCK_BL</text>
<text x="207.2" y="150.2" transform="rotate(-90 207.2 150.2)">R54</text>
<text x="215.5" y="150.2" transform="rotate(-90 215.5 150.2)">R53</text>
<text x="244.8" y="155.3">VR1</text>
<text x="244.8" y="152.5">D-</text>
<text x="18.1" y="160.8">DIAHG</text>
<text x="31.4" y="159.2">R78</text>
<text x="45.8" y="160.8">AO3400A</text>
<text x="45.8" y="158">Q3</text>
<text x="55.4" y="156.1">R79</text>
<text x="80" y="158.2" transform="rotate(-90 80 158.2)">39k</text>
<text x="85.3" y="158.5" transform="rotate(-90 85.3 158.5)">R73</text>
<text x="106.5" y="160.8">IC13</text>
<text x="114.6" y="157.3">+5V</text>
<text x="142.5" y="160.8">IC14</text>
<text x="205.5" y="161.5">GND</text>
<text x="244.8" y="160.8">BP_OUT</text>
<text x="244.8" y="158">IDV_OUT</text>
<text x="31.8" y="164.4">4k7</text>
<text x="70.6" y="163.5">AD5V</text>
<text x="75.3" y="167">D1</text>
<text x="130" y="164.6">1k</text>
<text x="137" y="166.3">AD_BARO</text>
<text x="244.8" y="163.5">TACH_OUT</text>
<text x="244.8" y="166.3">INJD_OUT</text>
<text x="35.8" y="170.5" transform="rotate(-90 35.8 170.5)">R80</text>
<text x="41.1" y="170.5" transform="rotate(-90 41.1 170.5)">100k</text>
<text x="58.1" y="170">LM4041DIM3-1.2</text>
<text x="118.5" y="168.7">1n</text>
<text x="128.2" y="169.9">R27</text>
<text x="135.9" y="168.7">220n</text>
<text x="244.8" y="169.1">INJC_OUT</text>
<text x="34.1" y="178.1">GND</text>
<text x="79.6" y="178.1">GND</text>
<text x="91.3" y="174.6">MPXH6400AC6T1</text>
<text x="118.4" y="174.2">C1</text>
<text x="135.9" y="174.2">C5</text>
<text x="114.2" y="180.8">GND</text>
</g>
<g font-size="2.3" fill="#505050">
<text x="237.6" y="22.2">1</text>
<text x="245.2" y="22.2">3</text>
<text x="119.4" y="27.7">7</text>
<text x="125.7" y="28.9">REGIN</text>
<text x="147" y="28.9">RST</text>
<text x="156.1" y="27.7">9</text>
<text x="241.7" y="27" transform="rotate(-90 241.7 27)">2</text>
<text x="36.4" y="30.5">1</text>
<text x="36.4" y="33.2">3</text>
<text x="45.5" y="30.5">2</text>
<text x="45.5" y="33.2">4</text>
<text x="119.4" y="30.5">8</text>
<text x="125.7" y="31.7">VBUS</text>
<text x="141.2" y="34.5">SUSPEND</text>
<text x="156.1" y="33.2">12</text>
<text x="199.5" y="30.5">1</text>
<text x="199.5" y="33.2">2</text>
<text x="205.9" y="31.7">ENA</text>
<text x="205.9" y="34.5">INA</text>
<text x="211.5" y="34.5">OUTA</text>
<text x="213.2" y="31.7">ENB</text>
<text x="222.5" y="33.2">7</text>
<text x="222.5" y="30.5">8</text>
<text x="36.4" y="36">5</text>
<text x="36.4" y="38.8">7</text>
<text x="36.4" y="41.5">9</text>
<text x="45.5" y="36">6</text>
<text x="45.5" y="38.8">8</text>
<text x="45.5" y="41.5">10</text>
<text x="119.4" y="36">6</text>
<text x="119.4" y="41.5">4</text>
<text x="125.7" y="37.2">VDD</text>
<text x="141.2" y="37.2">SUSPEND</text>
<text x="156.1" y="36">11</text>
<text x="156.1" y="41.5">2</text>
<text x="199.5" y="36">3</text>
<text x="199.5" y="38.8">4</text>
<text x="205.9" y="37.2">GND</text>
<text x="205.9" y="40">INB</text>
<text x="211.5" y="40">OUTB</text>
<text x="213.2" y="37.2">VCC</text>
<text x="222.5" y="38.8">5</text>
<text x="222.5" y="36">6</text>
<text x="257.6" y="38.8">1</text>
<text x="263.9" y="40">G</text>
<text x="268.5" y="40">C</text>
<text x="275" y="38.8">3</text>
<text x="35.1" y="44.3">11</text>
<text x="35.1" y="47.1">13</text>
<text x="45.5" y="44.3">12</text>
<text x="45.5" y="47.1">14</text>
<text x="119.4" y="47.1">5</text>
<text x="125.7" y="42.8">D+</text>
<text x="146.5" y="45.5">DCD</text>
<text x="148.7" y="42.8">RI</text>
<text x="156.1" y="44.3">1</text>
<text x="156.1" y="47.1">28</text>
<text x="267.8" y="42.2" transform="rotate(-90 267.8 42.2)">E</text>
<text x="125.7" y="48.3">D-</text>
<text x="146.7" y="48.3">DTR</text>
<text x="146.7" y="51">DSR</text>
<text x="146.7" y="53.8">TXD</text>
<text x="156.1" y="49.8">27</text>
<text x="156.1" y="52.6">26</text>
<text x="199.5" y="49.8">1</text>
<text x="199.5" y="52.6">2</text>
<text x="205.9" y="51.1">ENA</text>
<text x="205.9" y="53.8">INA</text>
<text x="211.5" y="53.8">OUTA</text>
<text x="213.2" y="51">ENB</text>
<text x="222.5" y="52.6">7</text>
<text x="222.5" y="49.8">8</text>
<text x="266.5" y="48.5" transform="rotate(-90 266.5 48.5)">2</text>
<text x="36.4" y="58.1">1</text>
<text x="45.5" y="58.1">2</text>
<text x="77.9" y="55.4">4</text>
<text x="77.9" y="58.1">5</text>
<text x="84.2" y="56.6">D2IN</text>
<text x="84.2" y="59.3">VBUS</text>
<text x="93.9" y="56.6">D2OUT</text>
<text x="96.6" y="59.3">GND</text>
<text x="106.4" y="58.1">2</text>
<text x="106.4" y="55.4">3</text>
<text x="116.7" y="58.1">EXP</text>
<text x="125.7" y="59.3">GND</text>
<text x="146.7" y="56.6">RXD</text>
<text x="147" y="59.3">RTS</text>
<text x="156.1" y="55.4">25</text>
<text x="156.1" y="58.1">24</text>
<text x="199.5" y="55.4">3</text>
<text x="199.5" y="58.1">4</text>
<text x="205.9" y="56.6">GND</text>
<text x="205.9" y="59.3">INB</text>
<text x="211.5" y="59.3">OUTB</text>
<text x="213.2" y="56.6">VCC</text>
<text x="222.5" y="58.1">5</text>
<text x="222.5" y="55.4">6</text>
<text x="259.7" y="58.1">3</text>
<text x="263.8" y="55.4" transform="rotate(-90 263.8 55.4)">2</text>
<text x="267.3" y="58.1">1</text>
<text x="36.4" y="60.9">3</text>
<text x="36.4" y="63.7">5</text>
<text x="45.5" y="60.9">4</text>
<text x="45.5" y="63.7">6</text>
<text x="77.9" y="60.9">6</text>
<text x="84.2" y="62.1">D1IN</text>
<text x="93.9" y="62.1">D1OUT</text>
<text x="106.4" y="60.9">1</text>
<text x="119.4" y="60.9">3</text>
<text x="125.7" y="62.1">GND</text>
<text x="147" y="62.1">CTS</text>
<text x="156.1" y="60.9">23</text>
<text x="36.4" y="66.4">7</text>
<text x="45.5" y="66.4">8</text>
<text x="262.5" y="77.5">1</text>
<text x="262.5" y="80.2">2</text>
<text x="262.5" y="83">3</text>
<text x="266.7" y="78.7">1</text>
<text x="266.7" y="81.5">2</text>
<text x="262.5" y="85.8">4</text>
<text x="262.5" y="88.5">5</text>
<text x="266.7" y="84.2">3</text>
<text x="266.7" y="87">4</text>
<text x="266.7" y="89.7">5</text>
<text x="46.2" y="91.3">31</text>
<text x="46.2" y="94.1">32</text>
<text x="53.8" y="92.5">UN</text>
<text x="53.8" y="95.3">IP</text>
<text x="68.2" y="92.5">RF</text>
<text x="68.3" y="95.3">CF</text>
<text x="76" y="94.1">26</text>
<text x="76" y="91.3">27</text>
<text x="137.4" y="91.3">29</text>
<text x="145.1" y="92.5">PC6(/RESET)</text>
<text x="170.1" y="95.3">PC1(ADC1)</text>
<text x="170.1" y="92.5">PC0(ADC0)</text>
<text x="186.5" y="94.1">24</text>
<text x="186.5" y="91.3">23</text>
<text x="262.5" y="91.3">6</text>
<text x="262.5" y="94.1">7</text>
<text x="266.7" y="92.5">6</text>
<text x="266.7" y="95.3">7</text>
<text x="47.5" y="96.8">2</text>
<text x="47.5" y="99.6">3</text>
<text x="53.8" y="98">IA</text>
<text x="53.8" y="100.8">OSZ</text>
<text x="67.9" y="98">UA</text>
<text x="68" y="100.8">UP</text>
<text x="76" y="99.6">22</text>
<text x="76" y="96.8">23</text>
<text x="137.4" y="96.8">21</text>
<text x="137.4" y="99.6">20</text>
<text x="145.1" y="98">GND</text>
<text x="145.1" y="100.8">AREF</text>
<text x="170.1" y="100.8">PC3(ADC3)</text>
<text x="170.1" y="98">PC2(ADC2)</text>
<text x="186.5" y="99.6">26</text>
<text x="186.5" y="96.8">25</text>
<text x="262.5" y="96.8">8</text>
<text x="262.5" y="99.6">9</text>
<text x="266.7" y="98">8</text>
<text x="266.7" y="100.8">9</text>
<text x="47.5" y="102.4">4</text>
<text x="47.5" y="105.1">6</text>
<text x="47.5" y="107.9">7</text>
<text x="53.8" y="103.6">DIAHG</text>
<text x="53.8" y="106.3">DIAHD</text>
<text x="67.7" y="106.3">VM</text>
<text x="68" y="103.6">US</text>
<text x="76" y="107.9">19</text>
<text x="76" y="105.1">20</text>
<text x="76" y="102.4">21</text>
<text x="137.4" y="102.4">18</text>
<text x="145.1" y="103.6">AVCC</text>
<text x="164.9" y="103.6">PC4(ADC4/SDA)</text>
<text x="165.3" y="106.3">PC5(ADC5/SCL)</text>
<text x="186.5" y="107.9">19</text>
<text x="186.5" y="105.1">28</text>
<text x="186.5" y="102.4">27</text>
<text x="261.2" y="102.4">10</text>
<text x="261.2" y="105.1">11</text>
<text x="261.2" y="107.9">12</text>
<text x="266.7" y="103.6">10</text>
<text x="266.7" y="106.3">11</text>
<text x="46.2" y="113.4">10</text>
<text x="47.5" y="110.6">8</text>
<text x="53.8" y="109.1">RST</text>
<text x="53.8" y="111.9">RS</text>
<text x="66.7" y="109.1">VCC</text>
<text x="68.3" y="111.9">SS</text>
<text x="76" y="113.4">15</text>
<text x="76" y="110.6">17</text>
<text x="138.7" y="110.6">7</text>
<text x="145.1" y="111.9">PB6(XTAL1/TOSC1)</text>
<text x="175.8" y="111.9">ADC7</text>
<text x="175.8" y="109.1">ADC6</text>
<text x="186.5" y="110.6">22</text>
<text x="261.2" y="110.6">13</text>
<text x="261.2" y="113.4">14</text>
<text x="266.7" y="109.1">12</text>
<text x="266.7" y="111.9">13</text>
<text x="46.2" y="116.2">11</text>
<text x="46.2" y="118.9">12</text>
<text x="53.8" y="114.6">RM</text>
<text x="53.8" y="117.4">CM</text>
<text x="65.3" y="117.4">MISO</text>
<text x="65.3" y="114.6">MOSI</text>
<text x="76" y="118.9">13</text>
<text x="76" y="116.2">14</text>
<text x="138.7" y="116.2">8</text>
<text x="145.1" y="117.4">PB7(XTAL2/TOSC2)</text>
<text x="171.1" y="117.4">PD0(RXD)</text>
<text x="186.5" y="118.9">31</text>
<text x="186.5" y="116.2">30</text>
<text x="261.2" y="116.2">15</text>
<text x="261.2" y="118.9">16</text>
<text x="266.7" y="114.6">14</text>
<text x="266.7" y="117.4">15</text>
<text x="47.5" y="124.5">5</text>
<text x="53.8" y="120.2">UR</text>
<text x="53.8" y="125.7">VCCS</text>
<text x="66.8" y="120.1">SCK</text>
<text x="68" y="125.7">UB</text>
<text x="76" y="124.5">30</text>
<text x="138.7" y="124.5">3</text>
<text x="145.1" y="125.7">GND</text>
<text x="170.5" y="125.7">PD3(INT1)</text>
<text x="170.5" y="122.9">PD2(INT0)</text>
<text x="171.2" y="120.1">PD1(TXD)</text>
<text x="186.5" y="124.5">1</text>
<text x="186.5" y="121.7">32</text>
<text x="261.2" y="121.7">17</text>
<text x="261.2" y="124.5">18</text>
<text x="266.7" y="120.2">16</text>
<text x="266.7" y="122.9">17</text>
<text x="266.7" y="125.7">18</text>
<text x="46.2" y="130">29</text>
<text x="46.2" y="127.2">18</text>
<text x="53.8" y="131.2">GND</text>
<text x="53.8" y="128.4">VCCSS</text>
<text x="138.7" y="127.2">5</text>
<text x="138.7" y="130">4</text>
<text x="145.1" y="128.4">GND</text>
<text x="145.1" y="131.2">VCC</text>
<text x="167.9" y="128.4">PD4(XCK/T0)</text>
<text x="172.9" y="131.2">PD5(T1)</text>
<text x="186.5" y="130">9</text>
<text x="186.5" y="127.2">2</text>
<text x="261.2" y="127.2">19</text>
<text x="261.2" y="130">20</text>
<text x="266.7" y="128.4">19</text>
<text x="266.7" y="131.2">20</text>
<text x="46.2" y="132.8">28</text>
<text x="53.8" y="134">GNDS</text>
<text x="138.7" y="132.8">6</text>
<text x="145.1" y="134">VCC</text>
<text x="170.4" y="136.7">PD7(AIN1)</text>
<text x="170.4" y="134">PD6(AIN0)</text>
<text x="186.5" y="135.5">11</text>
<text x="186.5" y="132.8">10</text>
<text x="261.2" y="132.8">21</text>
<text x="261.2" y="135.5">22</text>
<text x="266.7" y="134">21</text>
<text x="266.7" y="136.7">22</text>
<text x="172.2" y="142.3">PB0(ICP)</text>
<text x="186.5" y="143.8">13</text>
<text x="186.5" y="141.1">12</text>
<text x="261.2" y="138.3">23</text>
<text x="261.2" y="141.1">24</text>
<text x="261.2" y="143.8">25</text>
<text x="266.7" y="139.5">23</text>
<text x="266.7" y="142.3">24</text>
<text x="166.6" y="147.8">PB2(SS/OC1B)</text>
<text x="170" y="145">PB1(OC1A)</text>
<text x="186.5" y="149.3">15</text>
<text x="186.5" y="146.6">14</text>
<text x="261.2" y="146.6">26</text>
<text x="261.2" y="149.3">27</text>
<text x="266.7" y="145">25</text>
<text x="266.7" y="147.8">26</text>
<text x="164.9" y="150.6">PB3(MOSI/OC2)</text>
<text x="170.1" y="153.3">PB4(MISO)</text>
<text x="186.5" y="154.9">17</text>
<text x="186.5" y="152.1">16</text>
<text x="261.2" y="152.1">28</text>
<text x="261.2" y="154.9">29</text>
<text x="266.7" y="150.6">27</text>
<text x="266.7" y="153.3">28</text>
<text x="171.7" y="156.1">PB5(SCK)</text>
<text x="261.2" y="157.6">30</text>
<text x="261.2" y="160.4">31</text>
<text x="266.7" y="156.1">29</text>
<text x="266.7" y="158.9">30</text>
<text x="266.7" y="161.6">31</text>
<text x="103.6" y="167.1">VOUT</text>
<text x="105.4" y="164.4">VCC</text>
<text x="114.7" y="163.2">2</text>
<text x="114.7" y="165.9">4</text>
<text x="261.2" y="163.2">32</text>
<text x="261.2" y="165.9">33</text>
<text x="266.7" y="164.4">32</text>
<text x="266.7" y="167.1">33</text>
<text x="104.9" y="169.9">GND</text>
<text x="114.7" y="168.7">3</text>
<text x="261.2" y="168.7">34</text>
<text x="266.7" y="169.9">34</text>
</g>
</svg>
